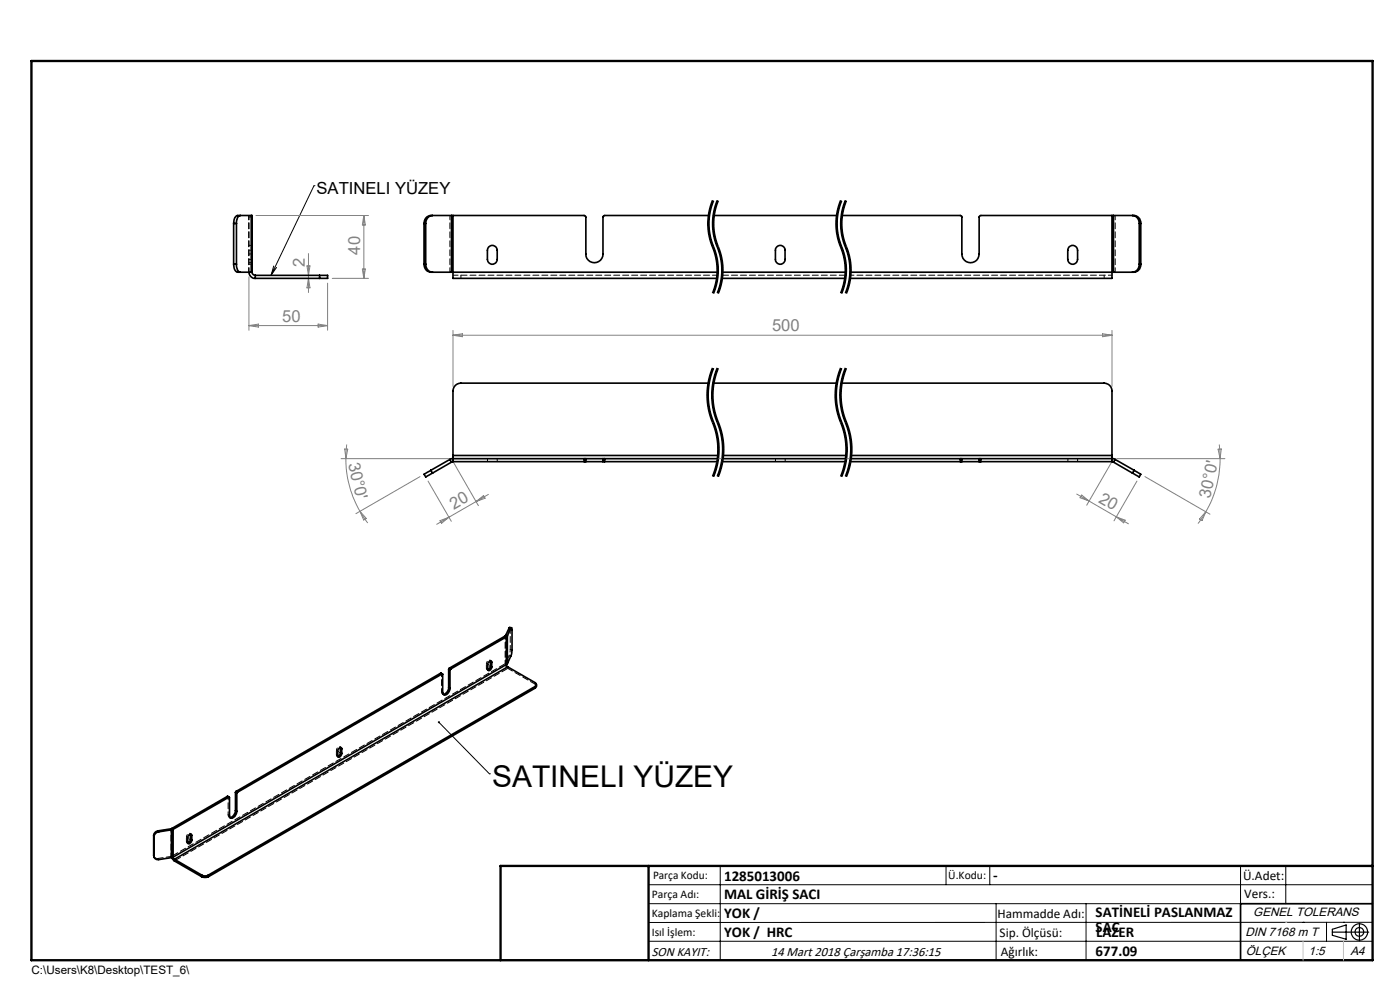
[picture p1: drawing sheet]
<svg xmlns="http://www.w3.org/2000/svg" width="297mm" height="210mm" viewBox="0 0 297 210" stroke-linecap="round" stroke-linejoin="round" font-family="sans-serif">
<path d="M151.3 42.5a12.8 12.8 0 0 0 0 9.9M151.3 52.4a12.8 12.8 0 0 1 0 9.8M152.3 42.5a12.8 12.8 0 0 0 0 9.9M152.3 52.4a12.8 12.8 0 0 1 0 9.8M178.4 42.5a12.8 12.8 0 0 0 0 9.9M178.4 52.4a12.8 12.8 0 0 1 0 9.8M179.4 42.5a12.8 12.8 0 0 0 0 9.9M179.4 52.4a12.8 12.8 0 0 1 0 9.8" fill="none" stroke="#000" stroke-width=".21" stroke-dasharray="6.3 1.3 1.3 1.3" stroke-dashoffset="3.2" stroke-linecap="butt"/>
<g fill="none" stroke="#000" stroke-width=".21">
<path d="M66.6 39.4h.1M66.6 39.4l-9.1 19M58.1 56.4l-.6 2M58.7 56.7l-1.2 1.7M150.1 46.7l.2 3.2M150.3 45l-.2 1.6M150.3 49.9l1.4 4.5M150.5 48.8l.6 2.5M150.6 44l-.3 1M151.1 51.3l.2 .8M151.1 43.6l-.6 2.6v2.6M151.1 42.5l-.5 1.5"/>
<path d="M151.1 46.7l.1 2.1a13.6 13.6 0 0 0 1.1 4.1M151.2 43.1l-.1 .5M151.3 42.5a13.2 13.2 0 0 0 .3 10.9 12.8 12.8 0 0 1-.3 8.8M151.3 52.1l.1 .2zM151.4 42.6l-.2 .5M151.4 52.3l.8 2.6 .2 2.7M151.5 48.8l.4 2M151.6 44l-.5 2.6M151.7 54.4l.3 2.1M151.9 50.8l.2 .5a14.5 14.5 0 0 1 1.3 6.3M151.9 44.1l-.4 2.1v2.6M152 56.5l-.1 2.6-.8 3.1"/>
<path d="M152.1 42.5l-.5 1.5M152.2 43.1l-.3 1M152.3 42.5a13.2 13.2 0 0 0 .3 10.9 12.8 12.8 0 0 1-.3 8.8M152.3 52.9l.4 1.5M152.4 57.6l-.3 2.6-.7 2.1M152.4 42.6l-.2 .5M152.7 54.4l.3 2.1M153 56.5l-.1 2.6-.6 2.6M153.4 57.6l-.3 2.6-.7 2.1M177.3 46.7l.1 2.4 .5 2.3M177.7 48.8a13.3 13.3 0 0 0 1.1 4M177.8 44l-.5 2.6"/>
<path d="M177.9 43.5l-.1 .5M177.9 51.4l1 3M178.3 42.5l-.4 1M178.3 46.7a15.4 15.4 0 0 0 1.5 7.2l.1 .5M178.4 43.1l-.6 2.5-.1 3.2M178.4 42.5a13.2 13.2 0 0 0 .4 10.9 12.8 12.8 0 0 1-.4 8.8M178.6 42.6l-.2 .5M178.7 48.8l.2 1M178.8 44l-.5 2.6M178.8 52.8l.7 2.6 .1 2.2M178.9 49.8l.4 1.5a14.3 14.3 0 0 1 1.3 6.3M178.9 45.1l-.2 1.6v2.1"/>
<path d="M178.9 54.4l.3 2.1M179.2 56.5l-.1 2.6-.8 3.1M179.3 42.5l-.5 1.5M179.4 43.1l-.5 2M179.4 42.5a13.2 13.2 0 0 0 .4 10.9 12.8 12.8 0 0 1-.4 8.8M179.6 57.6l-.2 2.1-.6 2.1M179.6 42.6l-.2 .5M179.9 54.4l.3 2.1M180.2 56.5v1.6l-.3 2.1M180.6 57.6l-.3 2.6-.7 2.1M151.1 78l-.7 2.2a15.1 15.1 0 0 0-.4 5M151.3 78.1a15.4 15.4 0 0 0 .4 12.5 15 15 0 0 1-.4 10.5"/>
<path d="M151.4 78.1l-.8 2.7M152.1 78l-.7 2.2a15.1 15.1 0 0 0-.4 5M152.3 78.1a15.4 15.4 0 0 0 .4 12.5 15 15 0 0 1-.4 10.5M152.3 61.7l-.2 .5M152.4 78.1l-.8 2.7M178.3 78l-.7 2.2a15.1 15.1 0 0 0-.4 5M178.4 78.1a15.4 15.4 0 0 0 .4 12.5 15 15 0 0 1-.4 10.5M178.6 78.1l-.8 2.7M178.8 61.8l-.2 .5M179.3 78l-1 3.3M179.4 78.1a15.4 15.4 0 0 0 .4 12.5 15 15 0 0 1-.4 10.5M179.6 78.1l-.7 2.2"/>
<path d="M179.9 60.2l-.6 2M150 85.3l.3 1.6 .6 2.2M150.4 82.4v3.4l.3 1.6 .6 1.9M150.6 80.8l-.2 1.6M150.9 89.1l.8 2.1M151 85.3l.3 1.6 .6 2.2M151.3 89.3l.1 .2zM151.4 82.4a17.3 17.3 0 0 0 1.6 8.7l.6 3.4M151.4 89.5a15.1 15.1 0 0 1 1.2 5M151.6 80.8l-.2 1.6M151.7 91.2l.5 2.8M151.7 99.4l-.6 1.6"/>
<path d="M151.9 89.1l.9 2.7 .4 2.2M152.2 93.9a14.8 14.8 0 0 1-.5 5.6M152.5 96.8l-.2 1.6-.7 2.2M152.6 94.5l-.1 2.3M153.2 93.9a14.8 14.8 0 0 1-1.1 7.1M153.5 96.8l-.2 1.6-.7 2.2M153.6 94.5l-.1 2.3M177.2 85.3l.2 1.6 .7 2.2M177.5 82.4a17.3 17.3 0 0 0 1.7 8.7M177.8 80.8l-.3 1.6M178.1 89.1l.9 2.7 .4 2.2M178.2 85.3l.1 1.1"/>
<path d="M178.3 81.3l-.2 2.2 .1 1.7M178.3 86.4l.8 2.7M178.5 82.4v2.3l.4 2.7M178.8 80.8l-.3 1.6M178.9 87.4l.5 1.6a15.7 15.7 0 0 1 1.4 5.5M178.9 80.3l-.1 .5M179.1 89.1l.9 2.7 .4 2.2M179.2 99.6l-.4 1M179.2 91.1l.5 2.8M179.4 93.9a14.8 14.8 0 0 1-1.1 7.1M179.7 96.8l-.5 2.8M179.7 93.9l.1 .6"/>
<path d="M179.8 94.5l-.1 2.3M180.4 93.9a14.8 14.8 0 0 1-1.1 7.1M180.7 96.8l-.2 1.6-.7 2.2M180.8 94.5l-.1 2.3M151.6 100.6l-.2 .6M152.6 100.6l-.2 .6M178.8 100.6l-.2 .6M179.8 100.6l-.2 .6M93.1 153.2l10.7 10.9M103.8 164.1h.1M137.6 187.7h153.6M137.6 191.7h153.6"/>
<path d="M137.6 199.7h153.6M152.8 183.7v20M200.7 183.7v4M210 183.7v4M211.3 191.7v12M230.4 191.7v12M263.2 183.7v20M272.8 183.7v8M276.4 195.6h.1M281.4 195.6v4.1M285 195.6h.1M291.2 195.6l-153.6 .1"/>
</g>
<path d="M151.3 78.1a15 15 0 0 0 0 11.5M152.3 78.1a15 15 0 0 0 0 11.5M178.4 78.1a15 15 0 0 0 0 11.5M179.4 78.1a15 15 0 0 0 0 11.5M151.3 89.6a15 15 0 0 1 0 11.5M152.3 89.6a15 15 0 0 1 0 11.5M178.4 89.6a15 15 0 0 1 0 11.5M179.4 89.6a15 15 0 0 1 0 11.5" fill="none" stroke="#000" stroke-width=".21" stroke-dasharray="6.3 1.3 1.3 1.3" stroke-dashoffset="2.3" stroke-linecap="butt"/>
<g fill="none" stroke="#000" stroke-width=".25">
<path d="M282.6 197.7h7.8M282.6 197.1l3-.9v3l-3-.8zM288.4 195.8v3.8M106.2 203.7h185"/>
<circle cx="288.4" cy="197.7" r="1.74"/>
<circle cx="288.4" cy="197.7" r=".93"/>
</g>
<g fill="none" stroke="#808080" stroke-width=".21">
<path d="M52.8 58.7v11.4M54.3 45.7h23.9M65.1 56.4h.7l-.4 2zM65.4 53.8v8.2M65.4 59l.4 2.1h-.7zM70.5 59h7.7M76.9 57.1h.6l-.3 1.9zM77.2 45.7v13.3M77.2 45.7l.3 2h-.6zM52.8 69.1h16.7M52.8 69.1l2-.4v.7zM67.5 68.7l2 .4-2 .3z"/>
<path d="M69.5 60.1v10M96.1 70.1v11.8M96.1 71.1h139.8M96.1 71.1l2-.3v.6zM233.9 70.8l2 .3-2 .3zM235.9 70.1v11.8M72.4 97.3h134.6M73.1 95.2l.7 .1-.4 2zM73.4 97.3a22.4 22.4 0 0 0 3 11.2M73.6 94.3l-.2 3M96.2 98.1l5.3 9.2M235.8 98.1l-5.3 9.1"/>
<path d="M236.9 97.3h23M258.4 95.3l.7-.1-.3 2.1zM258.7 94.3l.1 3M258.8 97.3a22.2 22.2 0 0 1-3 11.3M76.4 108.5l1.6 2.4M76.4 108.5l1.3 1.5-.5 .3zM89.1 101.1l-13.6 7.9M90.8 102.1l4.9 8.5M93.3 110.4l1.9-.7-1.5 1.3zM95.2 109.7l-2.6 1.5M101 106.4l-5.8 3.3M101 106.4l1.6-1.3 .3 .6z"/>
<path d="M103.6 104.9l-2.6 1.5M228.4 104.8l2.6 1.5M229.5 105l1.5 1.3-1.9-.7zM231 106.3l8.4 4.8M236.8 109.6l1.9 .7-.3 .6zM241.2 102.1l-4.9 8.4M242.9 101.1l13.8 8M255.8 108.6l-1.7 2.4M255.8 108.6l-.8 1.8-.5-.3z"/>
</g>
<g fill="none" stroke="#000" stroke-width=".35">
<path d="M49.6 56a1.51 1.51 0 0 0 .8 1.7h2.9M49.6 56h.6M49.6 47.4h.6M49.6 47.4v8.6M50.2 56a1.45 1.45 0 0 0 .8 1.7M50.2 47.4v8.6M51 45.7a1.45 1.45 0 0 0-.8 1.7M52.8 57.7a1.33 1.33 0 0 0 1.4 1.3M53.3 45.7h-2.9a1.51 1.51 0 0 0-.8 1.7M53.3 57.7h.2M53.3 45.7h.2v12M53.3 45.7v12"/>
<path d="M53.5 57.7a.73 .73 0 0 0 .7 .7M54.2 58.4v.6M54.2 59h13.6M54.2 58.4h13.6M67.8 58.4h1.7v.6h-1.7M67.8 58.4v.6M90 56a1.58 1.58 0 0 0 1.4 1.7h4.4M90 56h.3M90 47.4h.3M90 47.4v8.6M90.3 56a1.58 1.58 0 0 0 1.5 1.7M90.3 47.4v8.6"/>
<path d="M91.8 45.7a1.58 1.58 0 0 0-1.5 1.7M95.8 45.7h-4.4a1.58 1.58 0 0 0-1.4 1.7M95.8 57.7h.3M95.8 45.7h.3M95.8 45.7v12M96.1 45.7h28l.2 .4v7.8a1.82 1.82 0 0 0 1.8 1.8 1.82 1.82 0 0 0 1.8-1.8v-7.8l.2-.4h22.3M96.1 57.7v1.3h56M96.1 57.7h56.1M96.1 45.7v12M103.6 52.4a1.04 1.04 0 0 1 1.2-.3 1.04 1.04 0 0 1 .7 1v1.9a1.04 1.04 0 0 1-1.1 1.1 1.04 1.04 0 0 1-1-1.1v-1.9zM151.4 45.7h26.2M153.1 59h26.2"/>
<path d="M153.2 57.7h26.2M164.7 52.4a1.02 1.02 0 0 1 1.2-.3 1.02 1.02 0 0 1 .6 1v1.9a1.02 1.02 0 0 1-1 1.1 1.02 1.02 0 0 1-1-1.1v-1.9zM178.6 45.7h25.1l.3 .2v8a1.83 1.83 0 0 0 1.9 1.8 1.83 1.83 0 0 0 1.8-1.8v-7.9l.2-.3h28M180.4 57.7h55.5M226.8 52.4a1.04 1.04 0 0 1 1.1-.3 1.04 1.04 0 0 1 .7 1v1.9a1.04 1.04 0 0 1-1 1.1 1.04 1.04 0 0 1-1.1-1.1v-1.9zM235.9 45.7h.3M235.9 57.7h.3M235.9 57.7v1.3h-55.6M235.9 45.7v12M236.2 45.7h4.4a1.59 1.59 0 0 1 1.4 1.7M236.2 45.7v12M240.2 45.7a1.58 1.58 0 0 1 1.5 1.7"/>
<path d="M241.7 56a1.58 1.58 0 0 1-1.5 1.7M241.7 56h.3M241.7 47.4h.3M241.7 47.4v8.6M242 56a1.59 1.59 0 0 1-1.4 1.7h-4.4M242 47.4v8.6M91.4 99.8l-1.4 .8 .3 .6 1.5-.8M91.4 99.8l.4 .6M95.4 97.5l.4 .5M95.4 97.5l-4 2.3M95.8 98l-4 2.4M96.1 97.9l-.3 .1"/>
<path d="M96.1 97.3l-.7 .2M96.1 96.6v.7M96.1 97.3v.6M96.1 97.9h27.8M96.1 97.3h27.8M96.1 96.6h56.3M123.9 97.9h.4M123.9 97.3h.4M123.9 97.3v.6M124.3 97.9h3.6M124.3 97.3h3.6M124.3 97.3v.6"/>
<path d="M127.9 97.9h.4M127.9 97.3h.4M127.9 97.3v.6M128.3 97.9h23.9M128.3 97.3h24M128.3 97.3v.6M150.3 81.3h-52.5a1.69 1.69 0 0 0-1.7 1.6v13.7M151.3 81.3h26.2M153.2 97.9h26.2M153.3 97.3h26.2M153.4 96.6h26.1M178.5 81.3h55.7a1.69 1.69 0 0 1 1.7 1.6v13.7"/>
<path d="M180.3 97.9h23.4M180.4 97.3h23.3M180.5 96.6h55.4M203.7 97.9h.3M203.7 97.3h.3M203.7 97.3v.6M204 97.9h3.7M204 97.3h3.7M204 97.3v.6M207.7 97.9h.4M207.7 97.3h.4M207.7 97.3v.6"/>
<path d="M208.1 97.9h27.8M208.1 97.3v.6M208.1 97.3h27.8M235.9 97.3l.7 .2M235.9 97.9l.3 .1M235.9 96.6v.7M235.9 97.3v.6M236.2 98l4 2.4M236.6 97.5l-.4 .5M236.6 97.5l4 2.3M240.6 99.8l1.4 .8-.3 .6-1.5-.8M240.6 99.8l-.4 .6"/>
<path d="M107.1 134.9l.3 .2M107.1 134.9l-11.8 6.8M107.2 134.8l-.1 .1M107.2 134.8l.4 .1M107.4 135.1l-11.8 6.8M107.4 135.1v5.9M107.6 134.9l-.2 .2M107.6 134.9v5.9M108 133.3l-.8 1.5M108 133.3h.3M108.3 133.3l.2-.1 .1 .2v5l-1 2.4M108.3 133.3l-.7 1.6"/>
<path d="M108.5 133.2l-.4-.1-.1 .2M72.2 159.7l-.2 .5-.4 .3M72.2 158.7l.3 .1M72.2 158.6v1.1M72.2 159.7l.3 .1M72.5 158.8v-.1a.58 .58 0 0 0-.7 .1 .58 .58 0 0 0-.2 .6v1.1a.58 .58 0 0 0 .7-.1 .58 .58 0 0 0 .2-.6M72.5 158.8v1M93.5 142.8l.4 .2M93.5 142.8l.3 .2M93.5 142.8l-43.4 25.1M93.8 143h.1v3.9a.59 .59 0 0 0 .5 .6 .59 .59 0 0 0 .7-.5l.4-1M93.8 143l-43.4 25.1"/>
<path d="M95.2 145.8a1.43 1.43 0 0 1-1.2 1.5M95.2 142l.3 .2M95.2 145.8l.3 .2M95.2 142v3.8M95.3 141.7l-.1 .3M95.3 141.7l.3 .2M95.5 142.2v3.8M95.6 141.9l-.1 .3M104 141.3l-.2 .5-.3 .3M104 140.3l.3 .2M104 140.2v1.1M104 141.3l.3 .2"/>
<path d="M104.3 140.5v-.2a.58 .58 0 0 0-.6 .1 .58 .58 0 0 0-.2 .6v1.1a.56 .56 0 0 0 .6 0 .56 .56 0 0 0 .2-.6M104.3 140.5v1M107.4 141l.3 .5M107.4 141l-70.7 40.8M107.6 140.8l-.2 .2M107.7 141.5l5.8 3.3a.43 .43 0 0 1 .3 .4 .43 .43 0 0 1-.3 .4M107.7 141.5l-70.7 40.8M113.5 145.6l-69.3 40M113.5 145.6v.4M113.5 146l-69.3 40M113.8 145.2l-.1 .6-.2 .2M32.6 177.2l.1 .2"/>
<path d="M32.6 177.2v4.2M32.7 177.4v4.3M33.5 176.2a1.12 1.12 0 0 0-.9 1M33.5 176.2l.2 .3M33.7 176.5a1.12 1.12 0 0 0-1 .9M36.3 175.8l.1 .2M36.3 175.8l-2.8 .4M36.4 176l-2.7 .5M36.4 176v5.9M36.4 175.7l-.1 .1M36.4 175.7l.3 .2M36.7 175.9l-.3 .1"/>
<path d="M36.7 175.9v5.9M40.4 178l-.2 .6-.4 .2M40.4 177.1l.3 .1M40.4 176.9v1.1M40.4 178l.3 .2M40.7 177.2v-.1a.57 .57 0 0 0-.7 0 .57 .57 0 0 0-.2 .7v1a.58 .58 0 0 0 .7 0 .58 .58 0 0 0 .2-.6M40.7 177.2v1M48.2 168.9l.4 .2M48.2 168.9l-11.8 6.8M48.2 168.9l.3 .2M48.5 169.1l.2 .1v3.8a.5 .5 0 0 0 .3 .6 .5 .5 0 0 0 .6-.3l.5-.7 .1-.5M48.5 169.1l-11.8 6.8"/>
<path d="M50 172a1.49 1.49 0 0 1-1.2 1.4M50 168.1l.2 .2M50 172l.2 .1M50 168.1v3.9M50.1 167.9l-.1 .2M50.1 167.9l.3 .2M50.2 168.3v3.8M50.4 168.1l-.2 .2M32.6 181.4l.2 .6M32.6 181.4l.1 .3M32.7 181.7a.76 .76 0 0 0 1 .6l2.7-.4M36.5 181.9l.5 .7"/>
<path d="M36.7 181.8l-.3 .1M36.7 181.8l.3 .5M37 182.3l5.8 3.3M37 182.3v.3M37 182.6l5.8 3.4M42.8 185.6a1.5 1.5 0 0 0 1.4 0M42.8 186l.5 .1 .9-.1M42.8 185.6v.4M44.2 185.6v.4M291.2 191.7h-28v12"/>
</g>
<path d="M6.7 12.9h284.5v190.8h-284.5zM137.6 183.7v20M291.2 183.7h-185v20" fill="none" stroke="#000" stroke-width=".5"/>
<path d="M95.4 97.3h56.9M95.6 97.9h56.6M96 97.1l-.3 .2M96.2 97.8l-.1 .1M153.2 97.9h26.2M153.3 97.3h26.2M180.3 97.9h27.4M180.4 97.3h27.3M236 97.1l.3 .2M236.2 97.3h.4M276.4 199.7v4M285 199.7v4" fill="none" stroke="#c0c0c0" stroke-width=".21"/>
<path d="M272.8 195.6h.1" fill="none" stroke="#c0c0c0" stroke-width=".25"/>
<path d="M93 153a.23 .23 0 0 1 .3 0 .23 .23 0 0 1-.1 .4 .23 .23 0 0 1-.3-.3l.2 .1z" fill="#000"/>
<g fill="none" stroke="#000" stroke-width=".21" stroke-dasharray="1.3 .6" stroke-dashoffset=".3">
<path d="M52.7 57.7v-12M52.8 57.7v-12M52.8 53.1h.7M52.8 46h.7M52.8 56h.7M52.8 55.7h.7M53.5 55h-.7M53.5 53.9h-.7M53.5 52h-.7M95.5 57.7v-12M97.8 59v-.6M234.2 58.4v.6"/>
<path d="M236.6 45.7v12M103.4 97.9v-.6M105.5 97.9v-.6M164.5 97.9v-.6M166.6 97.9v-.6M226.5 97.9v-.6M228.6 97.9v-.6"/>
</g>
<path d="M235.9 58.4h-55.5M103.2 141.8v-1M39.5 178.5v-.9M71.4 160.1v-.9M33.6 182.1l-.6-.1-.3-.3" fill="none" stroke="#000" stroke-width=".21" stroke-dasharray="1.3 .6" stroke-dashoffset=".5"/>
<path d="M179.4 58.4h-26.2" fill="none" stroke="#000" stroke-width=".21" stroke-dasharray="1.3 .6" stroke-dashoffset="-.1"/>
<path d="M152.2 58.4h-56.1M33.6 182.1l2.7-.4" fill="none" stroke="#000" stroke-width=".21" stroke-dasharray="1.3 .6" stroke-dashoffset=".2"/>
<path d="M107.2 134.9v5.9M107.3 134.8v5.9M93.7 146.7v-3.8M107.7 141.8l-.4-.4-.1-.6M48.4 172.8v-3.8M36.3 181.7v-5.9M36.5 181.6v-5.9" fill="none" stroke="#000" stroke-width=".21" stroke-dasharray="1.3 .6" stroke-dashoffset=".6"/>
<g fill="none" stroke="#000" stroke-width=".21" stroke-dasharray="1.3 .6">
<path d="M108 139.1l.4 .1M108.1 133.1l.1 .4M108.2 133.5l.4 .1M108.6 137.8h-.4M71.4 159.2l.3 .2M72.4 158.6l-.3-.2M93.6 142.8l.1 .1M93.7 142.9l.2 .1M93.9 147.2l.3 .2M93.9 146.9l-.2-.2M103.2 140.8l.3 .2M103.3 142.1l.3 .1"/>
<path d="M103.5 141.9l-.3-.1M103.5 142.1l-.2-.1-.1-.2M104.2 140.2l-.3-.2M107.3 140.7l-.1 .1M107.3 140.7l.4 .1M107.4 141l-.2-.2M107.7 141.4v.4M113.5 144.8v.3M113.5 145.1l.3 .4M39.5 177.6l.3 .1M39.7 178.8l.3 .2M39.8 178.7l-.3-.2"/>
<path d="M39.9 178.8h-.2l-.2-.3M40.6 176.9l-.3-.1M48.4 168.9v.1M48.4 169l.3 .2M48.6 173.3l.3 .2M48.7 173l-.3-.2M71.5 160.4l.3 .2M71.7 160.3l-.3-.2M71.7 160.4h-.2l-.1-.3M33.7 182.3l-.1-.2M36.3 181.7l.1 .2M36.5 181.6v.3"/>
<path d="M36.5 181.6l-.2 .1M36.7 181.8l-.2-.2"/>
</g>
<path d="M107.2 140.8l-70.7 40.8M37 182.6l70.7-40.8" fill="none" stroke="#000" stroke-width=".21" stroke-dasharray="1.3 .6" stroke-dashoffset="-.2"/>
<path d="M108.2 137.8l-.2 1.3M71.4 159.2a.57 .57 0 0 1 .2-.6 .57 .57 0 0 1 .6-.1M103.2 140.8a.57 .57 0 0 1 .2-.6 .57 .57 0 0 1 .6 0M39.5 177.6a.57 .57 0 0 1 .3-.7 .57 .57 0 0 1 .6 0" fill="none" stroke="#000" stroke-width=".21" stroke-dasharray="1.3 .6" stroke-dashoffset=".7"/>
<path d="M108.2 137.8v-4.3M94 147.3l-.2-.2-.1-.4M48.8 173.4l-.3-.2-.1-.4" fill="none" stroke="#000" stroke-width=".21" stroke-dasharray="1.3 .6" stroke-dashoffset=".4"/>
<path d="M113.5 145.1l-5.8-3.3" fill="none" stroke="#000" stroke-width=".21" stroke-dasharray="1.3 .6" stroke-dashoffset=".1"/>
<path d="M107.3 140.7l.7-1.6" fill="none" stroke="#000" stroke-width=".21" stroke-dasharray="1.3 .6" stroke-dashoffset=".9"/>
<text font-size="6.3" x="104.4" y="167">SATINELI YÜZEY</text>
<text font-size="3.5" x="67.2" y="41.2">SATINELI YÜZEY</text>
<g font-size="3.5" fill="#808080">
<text x="76.4" y="54" transform="rotate(-90 76.4 54)">40</text>
<text x="64.7" y="56.7" transform="rotate(-90 64.7 56.7)">2</text>
<text x="59.9" y="68.3">50</text>
<text x="163.8" y="70.3">500</text>
<text x="73.8" y="98.4" transform="rotate(77 73.8 98.4)">30°0'</text>
<text x="232.9" y="106.4" transform="rotate(30 232.9 106.4)">20</text>
<text x="256.7" y="105.8" transform="rotate(-78 256.7 105.8)">30°0'</text>
<text x="96.3" y="108.2" transform="rotate(-30 96.3 108.2)">20</text>
</g>
<g font-size="3.2">
<text x="153.6" y="186.8">1285013006</text>
<text x="153.6" y="190.8">MAL GİRİŞ SACI</text>
<text x="210.7" y="186.6">-</text>
<text x="153.6" y="194.8">YOK /</text>
<text x="232.4" y="194.5">SATİNELİ PASLANMAZ</text>
<text x="232.4" y="197.7">SAC</text>
<text x="153.6" y="198.8">YOK / HRC</text>
<text x="232.4" y="202.8">677.09</text>
<text x="232.5" y="198.8">LAZER</text>
</g>
<g font-size="2.8">
<text x="263.7" y="186.7">Ü.Adet:</text>
<text x="263.9" y="190.5">Vers.:</text>
<text x="211.6" y="194.8">Hammadde Adı:</text>
<text x="138.3" y="202.8">SON KAYIT:</text>
<text x="163.6" y="202.8">14 Mart 2018 Çarşamba 17:36:15</text>
<text x="212.1" y="198.7">Sip. Ölçüsü:</text>
<text x="212.3" y="202.7">Ağırlık:</text>
</g>
<g font-size="2.6">
<text x="265.9" y="194.4">GENEL TOLERANS</text>
<text x="264.2" y="198.5">DIN 7168 m T</text>
<text x="264.3" y="202.6">ÖLÇEK</text>
<text x="277.6" y="202.6">1:5</text>
<text x="286.5" y="202.6">A4</text>
</g>
<g font-size="2.5">
<text x="138.3" y="190.5">Parça Adı:</text>
<text x="138.5" y="186.5">Parça Kodu:</text>
<text x="201.2" y="186.5">Ü.Kodu:</text>
<text x="138.3" y="194.5">Kaplama Şekli:</text>
<text x="138.3" y="198.6">Isıl İşlem:</text>
<text x="6.7" y="206.7">C:\Users\K8\Desktop\TEST_6\</text>
</g>
</svg>
